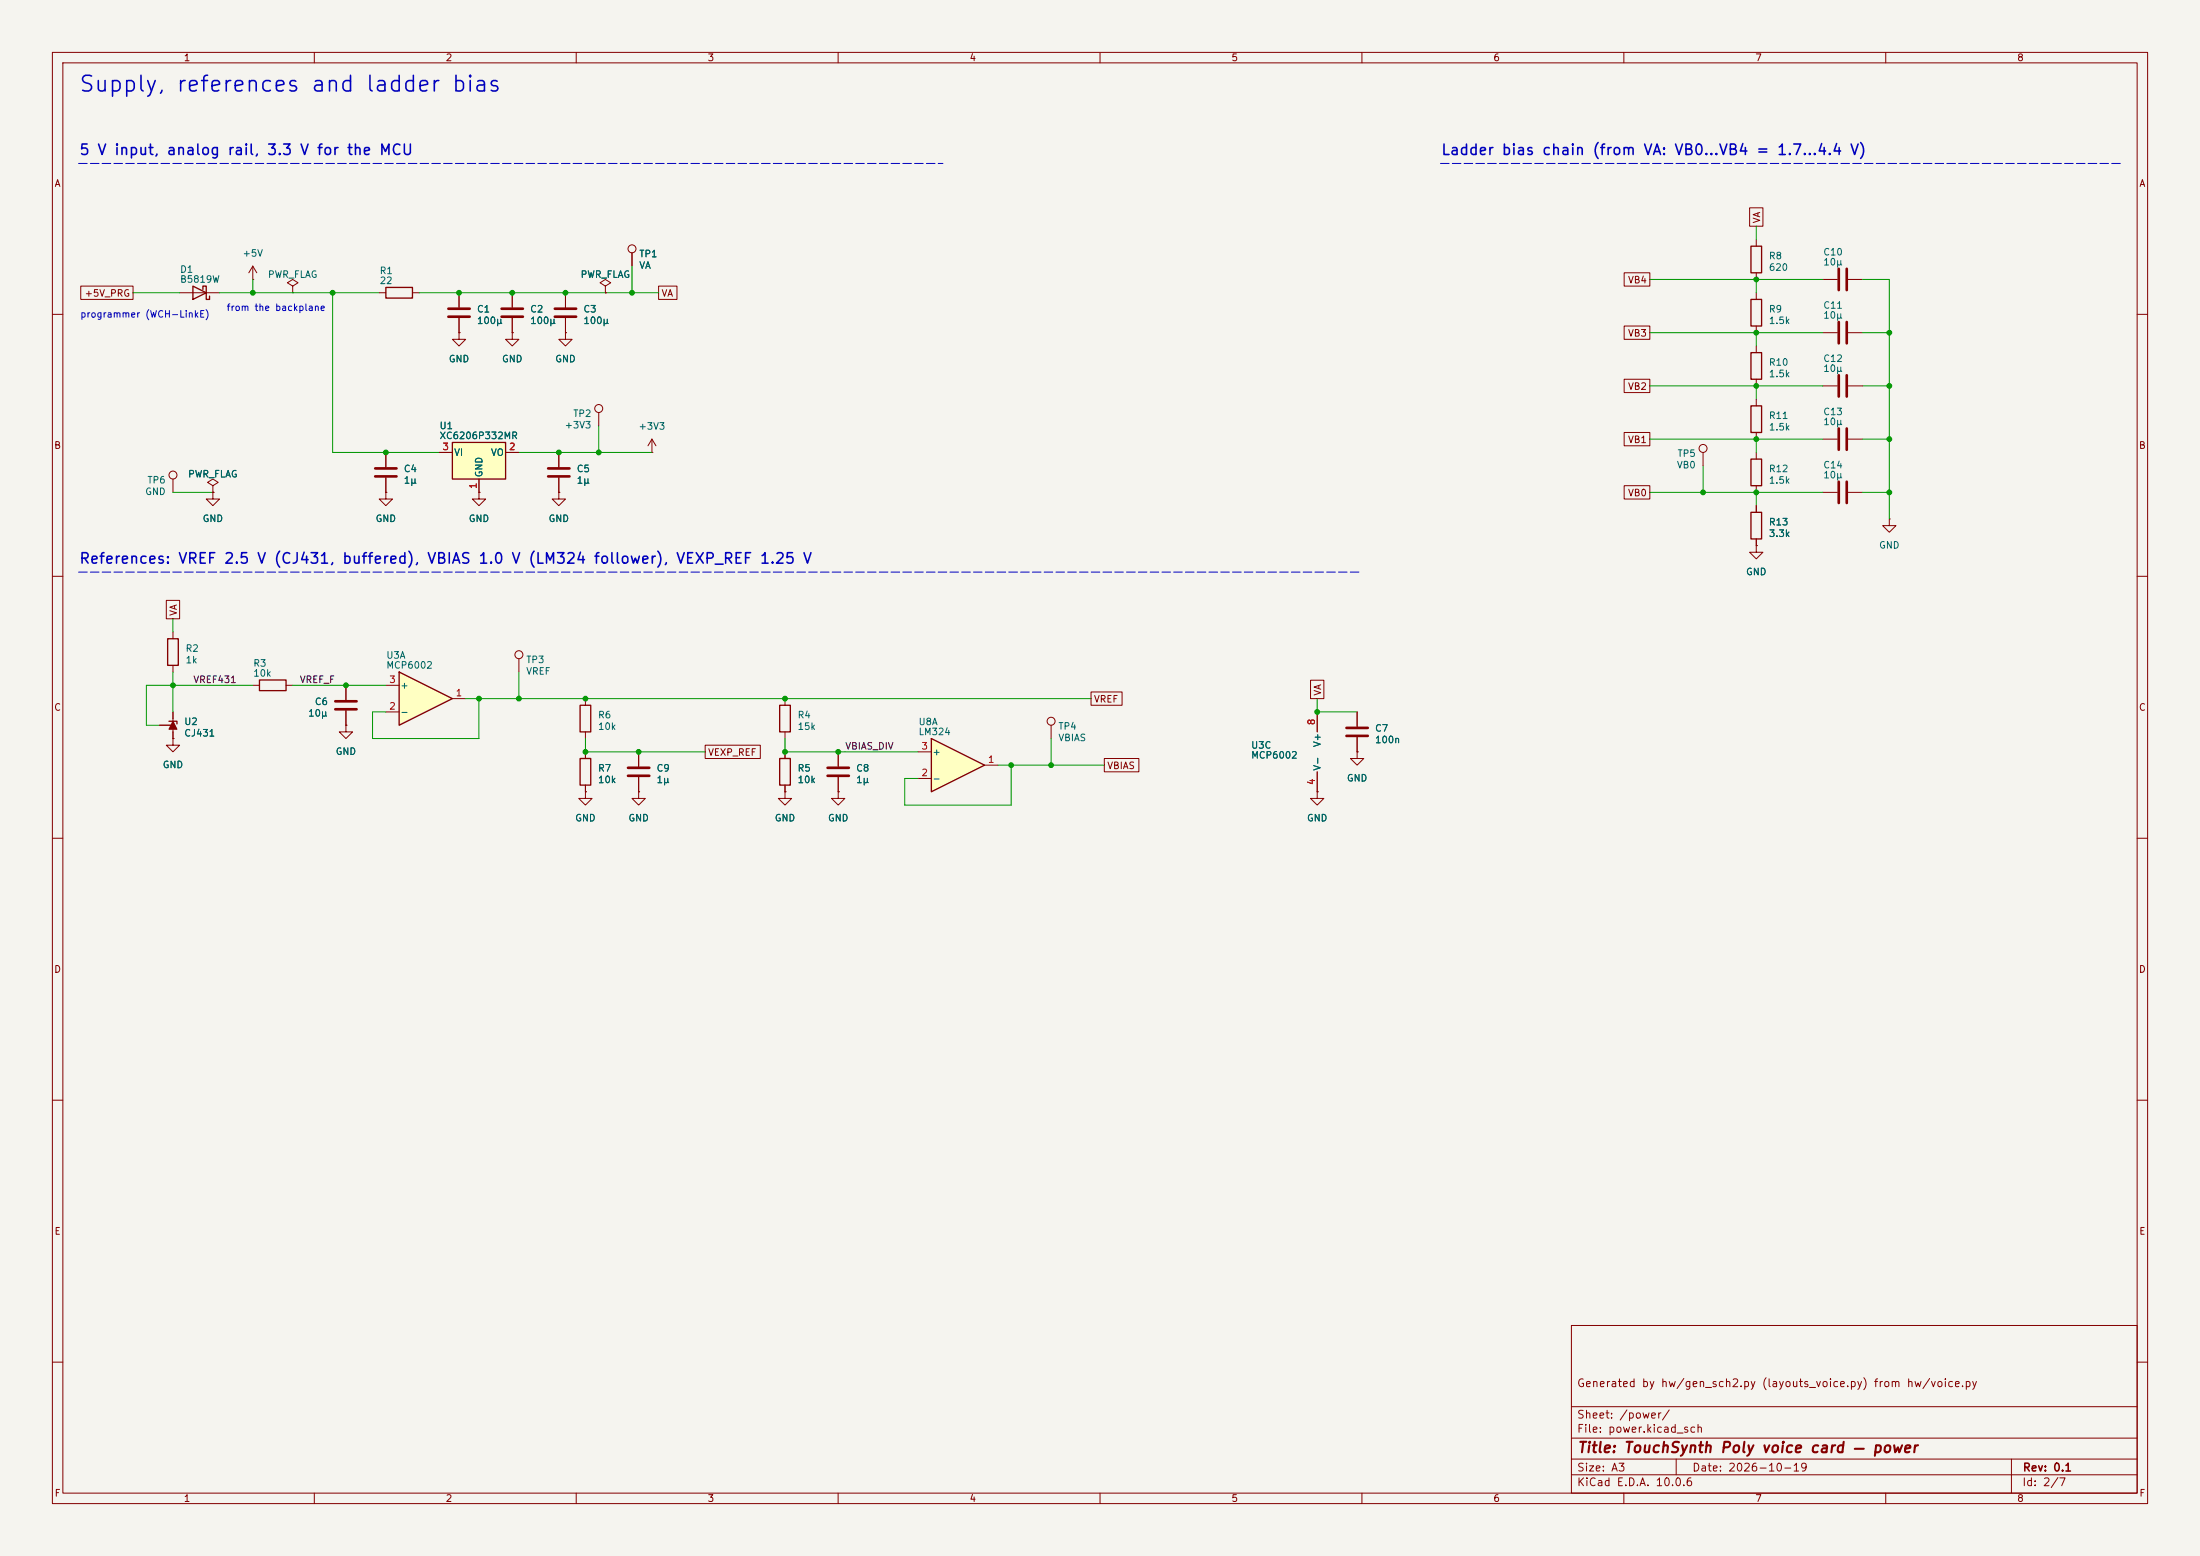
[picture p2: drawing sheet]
<svg xmlns="http://www.w3.org/2000/svg" width="420mm" height="297mm" viewBox="0 0 420 297" stroke-linecap="round" stroke-linejoin="round" font-family="sans-serif">
<path d="M0 0h420v297h-420z" fill="#f5f4ef" stroke="#f5f4ef" stroke-width=".19"/>
<g fill="none" stroke="#840000" stroke-width=".19">
<path d="M10 10h400v277h-400zM12 12h396v273h-396zM60 10v2M110 10v2M160 10v2M210 10v2M260 10v2M310 10v2M360 10v2M55.9 54.6l1-.6-1-.7-1 .7 1 .6v1.3M55.9 55.9h.1M10 60h2"/>
<path d="M107.9 63.5v1.3h1.3l-1.3 1.2-1.2-1.2h1.2M107.9 63.5h.1M408 60h2M73.7 86.4v2.8M73.7 91.2v2.8M10 110h2M335.3 104.1v1.3h1.2l-1.2 1.3-1.3-1.3h1.3M335.3 104.1h.1M408 110h2M33 120.7v1.2M33 127v1.3M48.3 130.8h1.2"/>
<path d="M54.6 130.8h1.3M99.1 125.7v2.6M111.8 133.4v1.2M111.8 139.7v1.3M10 160h2M408 160h2M10 210h2M408 210h2M300 253h108v32h-108zM10 260h2M300 278.5h108M300 274.5h108"/>
<path d="M300 268.5h108M320 278.5v3M384 278.5v6.5M408 260h2M60 285v2M110 285v2M160 285v2M210 285v2M260 285v2M300 281.5h108M310 285v2M360 285v2"/>
<circle cx="99.1" cy="125" r=".76"/>
</g>
<path d="M32 121.9h2v5.1h-2zM49.5 129.8h5.1v2h-5.1zM110.7 134.6h2.1v5.1h-2.1z" fill="none" stroke="#840000" stroke-width=".25"/>
<path d="M71.6 89.4h4.1M71.6 90.9h4.1" fill="none" stroke="#840000" stroke-width=".51"/>
<path d="M76.2 128.3l10.2 5.1-10.2 5z" fill="#ffffc2"/>
<path d="M334.3 67.3h2v5.1h-2zM76.2 128.3l10.2 5.1-10.2 5z" fill="none" stroke="#840000" stroke-width=".25"/>
<path d="M87.6 63.5v1.3h1.3l-1.3 1.2-1.2-1.2h1.2M87.6 63.5h.1M335.3 66v1.3M335.3 72.4v1.3M106.7 94v1.3h1.2l-1.2 1.2-1.3-1.2h1.3M106.7 94h.1M73.7 135.9h2.5M73.7 130.8h2.5M86.4 133.4h2.5M111.8 151.1v1.3h1.2l-1.2 1.3-1.3-1.3h1.3M111.8 151.1h.1" fill="none" stroke="#840000" stroke-width=".19"/>
<path d="M177.8 141l10.2 5.1-10.2 5z" fill="#ffffc2"/>
<g fill="none" stroke="#840000" stroke-width=".25">
<path d="M36.8 54.6l2.6 1.3-2.6 1.3zM38.7 55.2v-.6h.7v2.6h.6v-.7M73.7 54.9h5v2h-5zM334.3 57.2h2v5h-2zM334.3 47h2v5.1h-2zM334.3 77.5h2v5.1h-2zM334.3 87.6h2v5.1h-2zM334.3 97.8h2v5.1h-2zM32.3 137.7h1.5v.5M148.8 134.6h2.1v5.1h-2.1zM110.7 144.8h2.1v5.1h-2.1zM148.8 144.8h2.1v5.1h-2.1z"/>
<path d="M177.8 141l10.2 5.1-10.2 5z"/>
</g>
<g fill="none" stroke="#840000" stroke-width=".19">
<path d="M34.3 55.9h7.6M48.3 53.3h.1M48.3 50.8l-.8 1.3M48.3 50.8l.7 1.3M48.3 50.8v2.5M72.4 55.9h1.3M78.7 55.9h1.3M87.6 55.9v2.8M97.8 55.9v2.8M107.9 55.9v2.8M115.6 54.6l1-.6-1-.7-1 .7 1 .6v1.3M115.6 55.9h.1"/>
<path d="M120.6 48.3v2.5M335.3 45.7v1.3M335.3 52.1v1.2M335.3 55.9v1.3M348 53.3h2.8M352.8 53.3h2.8M87.6 60.7v2.8M97.8 60.7v2.8M107.9 60.7v2.8M114.3 78.7v2.6M335.3 62.2v1.3M335.3 76.2v1.3"/>
<path d="M348 73.7h2.8M348 63.5h2.8M352.8 73.7h2.8M352.8 63.5h2.8M33 91.4v2.6M40.6 94v1.3h1.3l-1.3 1.2-1.2-1.2h1.2M40.6 94h.1M40.6 92.7l1.1-.6-1.1-.7-1 .7 1 .6v1.3M73.7 94v1.3h1.2l-1.2 1.2-1.3-1.2h1.3M73.7 94h.1M91.4 94v1.3h1.3l-1.3 1.2-1.2-1.2h1.2M91.4 94h.1"/>
<path d="M106.7 86.4v2.8M106.7 91.2v2.8M124.5 86.4h.1M124.5 83.8l-.8 1.3M124.5 83.8l.7 1.3M124.5 83.8v2.6M325.1 86.4v2.5M335.3 82.6v1.2M335.3 86.4v1.2M335.3 92.7v1.3M335.3 96.5v1.3M348 83.8h2.8"/>
<path d="M348 94h2.8M352.8 83.8h2.8M352.8 94h2.8M360.7 99.1v1.2h1.2l-1.2 1.3-1.3-1.3h1.3M360.7 99.1h.1M335.3 102.9v1.2M30.5 138.4h2.5M33 135.9v5.1M66 138.4v1.3h1.3l-1.3 1.3-1.2-1.3h1.2M66 138.4h.1M66 130.8v2.8M66 135.6v2.8"/>
<path d="M149.9 133.4v1.2M149.9 139.7v1.3M200.7 138.4v2.6M251.5 135.9v3.8M259.1 135.9v2.8M33 141v1.2h1.3l-1.3 1.3-1.3-1.3h1.3M33 141h.1M111.8 143.5v1.3M111.8 149.9v1.2M121.9 151.1v1.3h1.3l-1.3 1.3-1.3-1.3h1.3M121.9 151.1h.1M121.9 143.5v2.8"/>
<path d="M121.9 148.3v2.8M149.9 151.1v1.3h1.2l-1.2 1.3-1.3-1.3h1.3M149.9 151.1h.1M149.9 143.5v1.3M149.9 149.9v1.2M160 151.1v1.3h1.3l-1.3 1.3-1.3-1.3h1.3M160 151.1h.1M160 143.5v2.8M160 148.3v2.8M175.3 148.6h2.5M175.3 143.5h2.5M188 146.1h2.5"/>
<path d="M251.5 151.1v1.3h1.2l-1.2 1.3-1.3-1.3h1.3M251.5 151.1h.1M251.5 147.3v3.8M259.1 143.5v1.3h1.2l-1.2 1.3-1.3-1.3h1.3M259.1 143.5h.1M259.1 140.7v2.8"/>
<circle cx="120.6" cy="47.5" r=".76"/>
<circle cx="114.3" cy="78" r=".76"/>
<circle cx="33" cy="90.7" r=".76"/>
<circle cx="325.1" cy="85.6" r=".76"/>
<circle cx="200.7" cy="137.7" r=".76"/>
</g>
<path d="M33 137.7l.8 1.5h-1.5z" fill="#840000" stroke="#840000" stroke-width=".19"/>
<g fill="none" stroke="#840000" stroke-width=".51">
<path d="M85.6 58.9h4.1M95.8 58.9h4M105.9 58.9h4.1M351 51.3v4.1M352.6 51.3v4.1M85.6 60.5h4.1M95.8 60.5h4M105.9 60.5h4.1M351 61.5v4M351 71.6v4.1M352.6 61.5v4M352.6 71.6v4.1"/>
<path d="M104.6 89.4h4.1M104.6 90.9h4.1M351 81.8v4.1M351 91.9v4.1M352.6 81.8v4.1M352.6 91.9v4.1M64 133.9h4.1M64 135.4h4.1M257 138.9h4.1M119.9 146.6h4.1M119.9 148.1h4.1M158 146.6h4.1"/>
<path d="M158 148.1h4.1M257 140.5h4.1"/>
</g>
<path d="M86.4 84.5h10.1v6.9h-10.1z" fill="#ffffc2"/>
<path d="M86.4 84.5h10.1v6.9h-10.1z" fill="none" stroke="#840000" stroke-width=".25"/>
<g fill="none" stroke="#840000" stroke-width=".19">
<path d="M334 39.7h2.6v3.5h-2.6zM15.4 54.6h10v2.6h-10zM87.6 55.9v2.8M97.8 55.9v2.8M107.9 55.9v2.8M115.6 55.9h.1M120.6 48.3v2.5M125.7 54.6h3.5v2.6h-3.5zM310.1 52.1h4.9v2.5h-4.9zM87.6 63.5h.1M87.6 60.7v2.8M97.8 63.5v1.3h1.3l-1.3 1.2-1.3-1.2h1.3"/>
<path d="M97.8 63.5h.1M97.8 60.7v2.8M107.9 63.5h.1M107.9 60.7v2.8M310.1 62.2h4.9v2.6h-4.9zM310.1 72.4h4.9v2.5h-4.9zM40.6 94h.1M73.7 94h.1M73.7 86.4v2.8M73.7 91.2v2.8M83.8 86.4h2.6M91.4 94h.1"/>
<path d="M91.4 91.4v2.6M96.5 86.4h2.6M106.7 94h.1M106.7 86.4v2.8M106.7 91.2v2.8M310.1 82.5h4.9v2.6h-4.9zM310.1 92.7h4.9v2.6h-4.9zM335.3 96.5v1.3M31.7 114.6h2.6v3.5h-2.6zM335.3 104.1h.1M335.3 102.9v1.2M30.5 138.4h2.5"/>
<path d="M33 135.9v1.3M33 139.7v1.3M66 138.4h.1M66 130.8v2.8M66 135.6v2.8M208.3 132.1h5.9v2.5h-5.9zM250.2 129.8h2.5v3.6h-2.5zM251.5 135.9v3.8M259.1 135.9v2.8M33 141h.1M111.8 151.1h.1M111.8 143.5v1.3"/>
<path d="M111.8 149.9v1.2M121.9 151.1h.1M121.9 143.5v2.8M121.9 148.3v2.8M134.6 142.2h10.5v2.6h-10.5zM149.9 151.1h.1M149.9 143.5v1.3M149.9 149.9v1.2M160 151.1h.1M160 143.5v2.8M160 148.3v2.8M210.8 144.8h6.6v2.5h-6.6z"/>
<path d="M251.5 151.1h.1M251.5 147.3v3.8M259.1 143.5h.1M259.1 140.7v2.8"/>
</g>
<path d="M15 31.2h165M275 31.2h130M15 109.2h245" fill="none" stroke="#0000c2" stroke-width=".19" stroke-dasharray="1.6 .6"/>
<g fill="none" stroke="#009600" stroke-width=".19">
<path d="M25.4 55.9h8.9M41.9 55.9h30.5M48.3 53.3v2.6M63.5 55.9v30.5h20.3M80 55.9h45.7M120.6 50.8v5.1M315 53.3h33M335.3 43.2v2.5M335.3 53.3v2.6M355.6 53.3h5.1v45.8M315 63.5h33M315 73.7h33"/>
<path d="M335.3 63.5v2.5M335.3 73.7v2.5M355.6 63.5h5.1M355.6 73.7h5.1M33 94h7.6M99.1 86.4h25.4M114.3 81.3v5.1M315 83.8h33M315 94h33M325.1 88.9v5.1M335.3 83.8v2.6M335.3 94v2.5"/>
<path d="M355.6 83.8h5.1M355.6 94h5.1M33 118.1v2.6M33 128.3v7.6M48.3 130.8h-20.4v7.6h2.6M55.9 130.8h17.8M88.9 133.4h119.4M91.4 133.4v7.6h-20.3v-5.1h2.6M99.1 128.3v5.1M251.5 133.4v2.5h7.6M111.8 141v2.5h22.8M149.9 141v2.5h25.4"/>
<path d="M190.5 146.1h20.3M193 146.1v7.6h-20.3v-5.1h2.6M200.7 141v5.1"/>
</g>
<g fill="#009600" stroke="#009600" stroke-width=".19">
<circle cx="63.5" cy="55.9" r=".46"/>
<circle cx="73.7" cy="86.4" r=".46"/>
<circle cx="48.3" cy="55.9" r=".46"/>
<circle cx="87.6" cy="55.9" r=".46"/>
<circle cx="360.7" cy="73.7" r=".46"/>
<circle cx="360.7" cy="63.5" r=".46"/>
<circle cx="360.7" cy="94" r=".46"/>
<circle cx="360.7" cy="83.8" r=".46"/>
<circle cx="335.3" cy="94" r=".46"/>
<circle cx="325.1" cy="94" r=".46"/>
<circle cx="335.3" cy="73.7" r=".46"/>
<circle cx="335.3" cy="83.8" r=".46"/>
<circle cx="66" cy="130.8" r=".46"/>
<circle cx="91.4" cy="133.4" r=".46"/>
<circle cx="33" cy="130.8" r=".46"/>
<circle cx="149.9" cy="143.5" r=".46"/>
<circle cx="149.9" cy="133.4" r=".46"/>
<circle cx="111.8" cy="133.4" r=".46"/>
<circle cx="99.1" cy="133.4" r=".46"/>
<circle cx="111.8" cy="143.5" r=".46"/>
<circle cx="121.9" cy="143.5" r=".46"/>
<circle cx="193" cy="146.1" r=".46"/>
<circle cx="200.7" cy="146.1" r=".46"/>
<circle cx="160" cy="143.5" r=".46"/>
<circle cx="251.5" cy="135.9" r=".46"/>
<circle cx="335.3" cy="63.5" r=".46"/>
<circle cx="335.3" cy="53.3" r=".46"/>
<circle cx="106.7" cy="86.4" r=".46"/>
<circle cx="114.3" cy="86.4" r=".46"/>
<circle cx="120.6" cy="55.9" r=".46"/>
<circle cx="107.9" cy="55.9" r=".46"/>
<circle cx="97.8" cy="55.9" r=".46"/>
</g>
<text font-size="3" fill="#0000c2" x="14.9" y="18.3">Supply, references and ladder bias</text>
<g font-size="2" fill="#0000c2">
<text x="15" y="30.1">5 V input, analog rail, 3.3 V for the MCU</text>
<text x="275" y="30.1">Ladder bias chain (from VA: VB0...VB4 = 1.7...4.4 V)</text>
<text x="15" y="108.1">References: VREF 2.5 V (CJ431, buffered), VBIAS 1.0 V (LM324 follower), VEXP_REF 1.25 V</text>
</g>
<text font-size="2" fill="#840000" x="301" y="277.8">Title: TouchSynth Poly voice card — power</text>
<g font-size="1.5" fill="#840000">
<text x="300.9" y="265.1">Generated by hw/gen_sch2.py (layouts_voice.py) from hw/voice.py</text>
<text x="300.9" y="273.8">File: power.kicad_sch</text>
<text x="300.9" y="271.1">Sheet: /power/</text>
<text x="300.9" y="281.2">Size: A3</text>
<text x="322.9" y="281.2">Date: 2026-10-19</text>
<text x="386" y="281.2">Rev: 0.1</text>
<text x="300.9" y="284">KiCad E.D.A. 10.0.6</text>
<text x="385.9" y="284">Id: 2/7</text>
</g>
<g font-size="1.3" fill="#840000">
<text x="35" y="12">1</text>
<text x="85" y="12">2</text>
<text x="135" y="12">3</text>
<text x="185" y="12">4</text>
<text x="235" y="12">5</text>
<text x="285" y="12">6</text>
<text x="335" y="12">7</text>
<text x="385" y="12">8</text>
<text x="10.3" y="36">A</text>
<text x="408.3" y="36">A</text>
<text x="336.3" y="42.7" transform="rotate(-90 336.3 42.7)">VA</text>
<text x="16" y="56.9">+5V_PRG</text>
<text x="126.2" y="56.9">VA</text>
<text x="310.7" y="54.4">VB4</text>
<text x="310.7" y="64.6">VB3</text>
<text x="310.7" y="74.7">VB2</text>
<text x="10.2" y="86">B</text>
<text x="310.7" y="84.9">VB1</text>
<text x="408.2" y="86">B</text>
<text x="310.7" y="95">VB0</text>
<text x="34.1" y="117.7" transform="rotate(-90 34.1 117.7)">VA</text>
<text x="10.2" y="136">C</text>
<text x="208.7" y="134.4">VREF</text>
<text x="252.5" y="132.9" transform="rotate(-90 252.5 132.9)">VA</text>
<text x="408.2" y="136">C</text>
<text x="135.1" y="144.6">VEXP_REF</text>
<text x="211.3" y="147.1">VBIAS</text>
<text x="10.2" y="186">D</text>
<text x="408.2" y="186">D</text>
<text x="10.3" y="236">E</text>
<text x="408.3" y="236">E</text>
<text x="10.3" y="286">F</text>
<text x="35" y="287">1</text>
<text x="85" y="287">2</text>
<text x="135" y="287">3</text>
<text x="185" y="287">4</text>
<text x="235" y="287">5</text>
<text x="285" y="287">6</text>
<text x="335" y="287">7</text>
<text x="385" y="287">8</text>
<text x="408.3" y="286">F</text>
</g>
<g font-size="1.3" fill="#006464">
<text x="34.3" y="52.4">D1</text>
<text x="46.2" y="49.3">+5V</text>
<text x="51" y="53.3">PWR_FLAG</text>
<text x="72.4" y="52.6">R1</text>
<text x="110.7" y="53.3">PWR_FLAG</text>
<text x="121.9" y="49.4">TP1</text>
<text x="121.9" y="51.6">VA</text>
<text x="337.6" y="49.8">R8</text>
<text x="337.6" y="52">620</text>
<text x="348" y="49.1">C10</text>
<text x="348" y="51">10µ</text>
<text x="34.3" y="54.3">B5819W</text>
<text x="72.4" y="54.5">22</text>
<text x="90.9" y="60">C1</text>
<text x="101.1" y="60">C2</text>
<text x="111.3" y="60">C3</text>
<text x="337.6" y="60">R9</text>
<text x="348" y="59.2">C11</text>
<text x="90.9" y="62.2">100µ</text>
<text x="101.1" y="62.2">100µ</text>
<text x="111.3" y="62.2">100µ</text>
<text x="337.6" y="62.2">1.5k</text>
<text x="348" y="61.1">10µ</text>
<text x="85.6" y="69.5">GND</text>
<text x="95.7" y="69.5">GND</text>
<text x="105.9" y="69.5">GND</text>
<text x="337.6" y="70.1">R10</text>
<text x="348" y="69.4">C12</text>
<text x="348" y="71.3">10µ</text>
<text x="337.6" y="72.3">1.5k</text>
<text x="83.8" y="82.2">U1</text>
<text x="107.7" y="82.1">+3V3</text>
<text x="109.3" y="79.9">TP2</text>
<text x="121.8" y="82.3">+3V3</text>
<text x="337.6" y="80.3">R11</text>
<text x="337.6" y="82.5">1.5k</text>
<text x="348" y="79.6">C13</text>
<text x="348" y="81.5">10µ</text>
<text x="83.8" y="84.1">XC6206P332MR</text>
<text x="86.6" y="87.3">VI</text>
<text x="93.6" y="87.3">VO</text>
<text x="320" y="89.7">VB0</text>
<text x="320.1" y="87.5">TP5</text>
<text x="348" y="89.7">C14</text>
<text x="27.6" y="94.8">GND</text>
<text x="28" y="92.6">TP6</text>
<text x="35.8" y="91.4">PWR_FLAG</text>
<text x="77" y="90.4">C4</text>
<text x="77" y="92.6">1µ</text>
<text x="92.4" y="91.2" transform="rotate(-90 92.4 91.2)">GND</text>
<text x="110" y="90.4">C5</text>
<text x="110" y="92.6">1µ</text>
<text x="337.6" y="90.4">R12</text>
<text x="337.6" y="92.6">1.5k</text>
<text x="348" y="91.6">10µ</text>
<text x="38.6" y="99.9">GND</text>
<text x="71.6" y="99.9">GND</text>
<text x="89.4" y="99.9">GND</text>
<text x="104.6" y="99.9">GND</text>
<text x="337.6" y="100.6">R13</text>
<text x="337.6" y="102.8">3.3k</text>
<text x="358.6" y="105">GND</text>
<text x="333.2" y="110.1">GND</text>
<text x="35.3" y="124.7">R2</text>
<text x="35.3" y="126.9">1k</text>
<text x="48.2" y="127.6">R3</text>
<text x="48.2" y="129.5">10k</text>
<text x="73.6" y="126">U3A</text>
<text x="73.6" y="127.9">MCP6002</text>
<text x="76.3" y="131.8">+</text>
<text x="100.3" y="126.9">TP3</text>
<text x="100.3" y="129.1">VREF</text>
<text x="58.7" y="137.1">10µ</text>
<text x="60" y="134.9">C6</text>
<text x="76.3" y="136.9">-</text>
<text x="114.1" y="137.4">R6</text>
<text x="152.2" y="137.4">R4</text>
<text x="35.1" y="138.7">U2</text>
<text x="35.1" y="140.9">CJ431</text>
<text x="114.1" y="139.6">10k</text>
<text x="152.2" y="139.6">15k</text>
<text x="175.2" y="138.7">U8A</text>
<text x="175.2" y="140.6">LM324</text>
<text x="201.9" y="139.6">TP4</text>
<text x="201.9" y="141.8">VBIAS</text>
<text x="238.7" y="143.2">U3C</text>
<text x="252.4" y="142.7" transform="rotate(-90 252.4 142.7)">V+</text>
<text x="262.4" y="140">C7</text>
<text x="262.4" y="142.2">100n</text>
<text x="31" y="146.9">GND</text>
<text x="64" y="144.4">GND</text>
<text x="114.1" y="147.6">R7</text>
<text x="114.1" y="149.8">10k</text>
<text x="125.2" y="147.6">C9</text>
<text x="125.2" y="149.8">1µ</text>
<text x="152.2" y="147.6">R5</text>
<text x="152.2" y="149.8">10k</text>
<text x="163.3" y="147.6">C8</text>
<text x="163.3" y="149.8">1µ</text>
<text x="177.9" y="149.6">-</text>
<text x="177.9" y="144.5">+</text>
<text x="238.7" y="145.1">MCP6002</text>
<text x="252.4" y="147.2" transform="rotate(-90 252.4 147.2)">V-</text>
<text x="257" y="149.5">GND</text>
<text x="109.7" y="157.1">GND</text>
<text x="119.9" y="157.1">GND</text>
<text x="147.8" y="157.1">GND</text>
<text x="158" y="157.1">GND</text>
<text x="249.4" y="157.1">GND</text>
</g>
<g font-size="1.3" fill="#0000c2">
<text x="43.2" y="59.7">from the backplane</text>
<text x="15.2" y="60.9">programmer (WCH-LinkE)</text>
</g>
<g font-size="1.3" fill="#a90000">
<text x="84.4" y="86.2">3</text>
<text x="97.1" y="86.2">2</text>
<text x="91.3" y="93.4" transform="rotate(-90 91.3 93.4)">1</text>
<text x="74.2" y="130.7">3</text>
<text x="74.2" y="135.8">2</text>
<text x="86.9" y="133.2">1</text>
<text x="175.8" y="143.4">3</text>
<text x="251.3" y="138.5" transform="rotate(-90 251.3 138.5)">8</text>
<text x="175.8" y="148.5">2</text>
<text x="188.5" y="145.9">1</text>
<text x="251.3" y="150" transform="rotate(-90 251.3 150)">4</text>
</g>
<g font-size="1.3" fill="#0f0f0f">
<text x="36.8" y="130.7">VREF431</text>
<text x="57.1" y="130.7">VREF_F</text>
<text x="161.3" y="143.4">VBIAS_DIV</text>
</g>
</svg>
